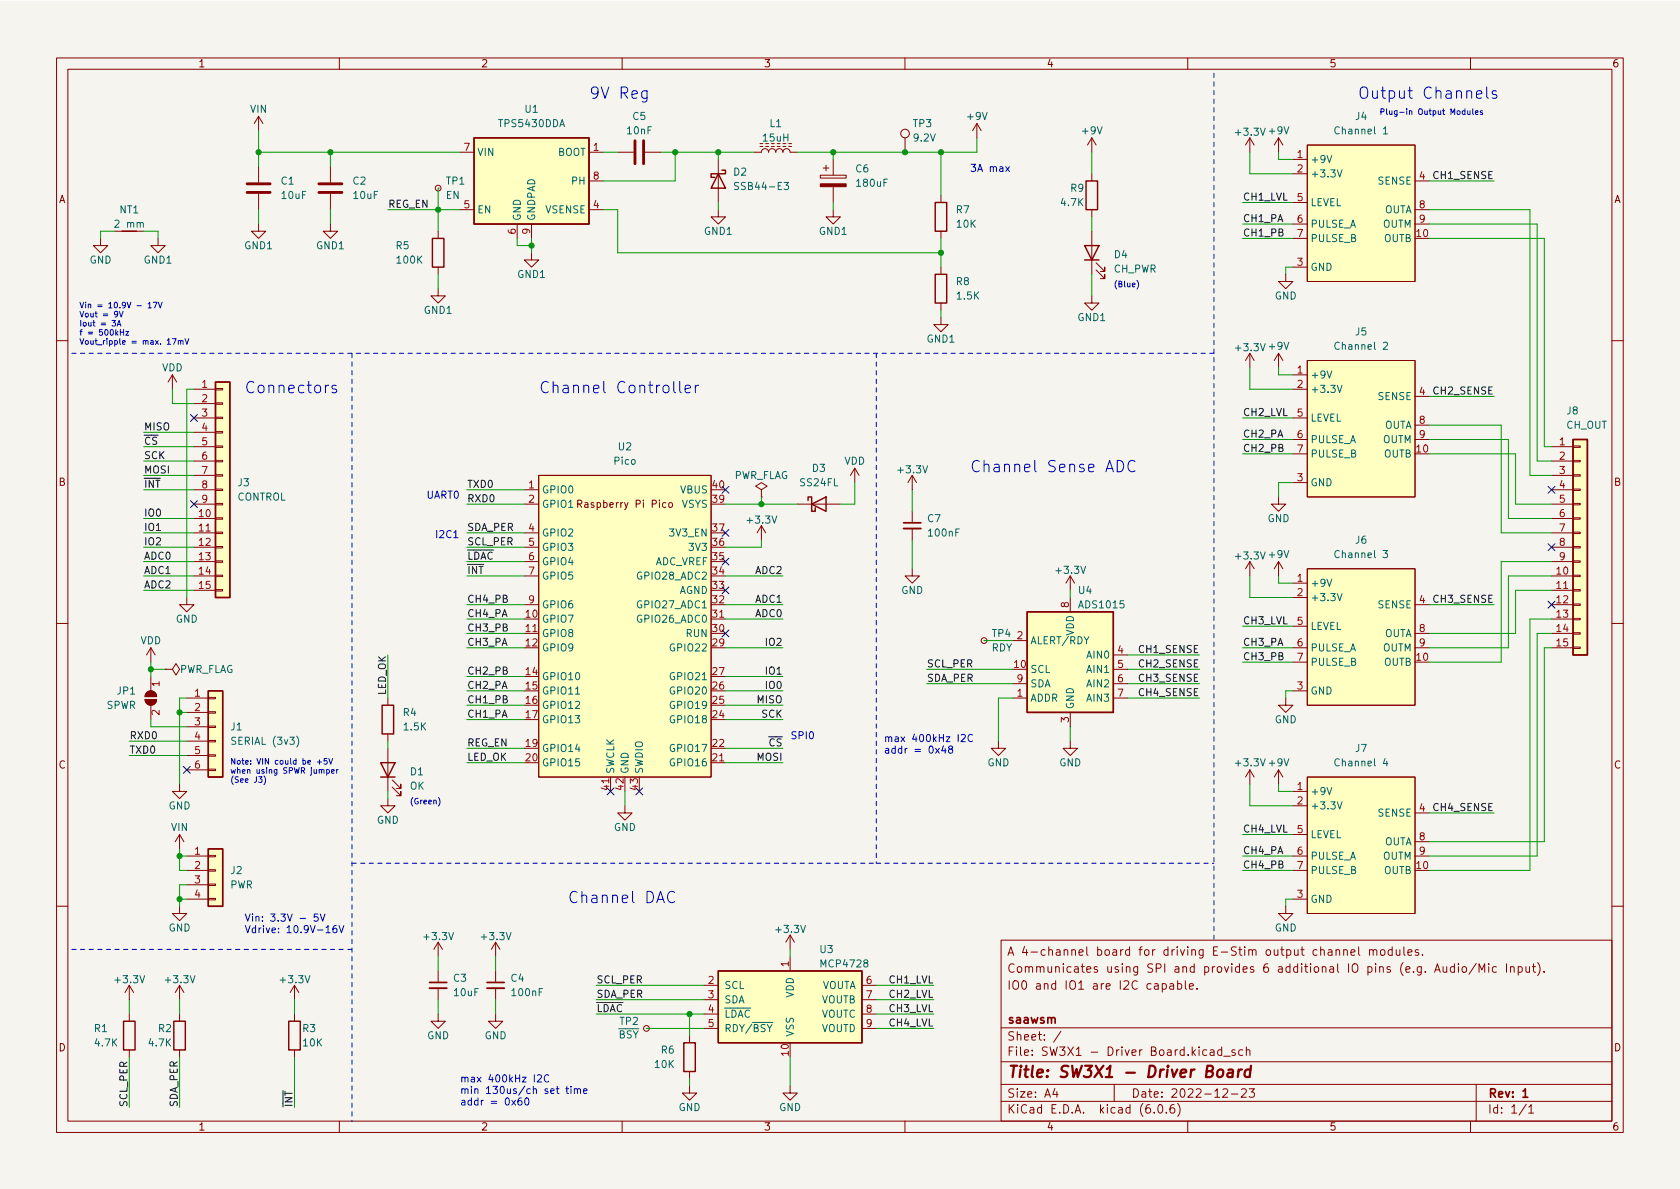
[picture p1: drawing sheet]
<svg xmlns="http://www.w3.org/2000/svg" width="297mm" height="210mm" viewBox="0 0 297 210" stroke-linecap="round" stroke-linejoin="round" font-family="sans-serif">
<path d="M0 .2h297v210.1h-297z" fill="#f5f4ef" stroke="#f5f4ef" stroke-width=".18"/>
<g fill="none" stroke="#840000" stroke-width=".18">
<path d="M10 10.2h277v190.1h-277zM12 12.2h273v186.1h-273zM60 10.2v2M110 10.2v2M160 10.2v2M210 10.2v2M260 10.2v2M45.7 39.6v1.3h1.3l-1.3 1.3-1.3-1.3h1.3M45.7 20.6v2.5M45.7 29.5v2.8M45.7 34.3v2.8M45.7 20.6l-.7 1.2"/>
<path d="M45.7 20.6l.8 1.2M58.4 39.6v1.3h1.3l-1.3 1.3-1.3-1.3h1.3M58.4 29.5v2.8M58.4 34.3v2.8M77.5 33.3h.1M81.3 37.1h2.5M81.3 26.9h2.5M91.4 39.6v2.6M94 39.6v2.6M104.1 32h2.6M104.1 37.1h2.6M104.1 26.9h2.6"/>
<path d="M109.2 26.9h2.8M114 26.9h2.8M127 37.1v1.2h1.3l-1.3 1.3-1.3-1.3h1.3M127 28.2v7.6M133.3 26.9h1.3a.64 .64 0 0 1 .7-.6 .64 .64 0 0 1 .6 .6 .64 .64 0 0 1 .6-.6 .64 .64 0 0 1 .7 .6 .64 .64 0 0 1 .6-.6 .64 .64 0 0 1 .6 .6 .64 .64 0 0 1 .7-.6 .64 .64 0 0 1 .6 .6h1.3M134.4 25.9h.5M134.4 25.4h.5M135.4 25.9h.5M136.4 25.9h.5M137.4 25.9h.5M138.4 25.9h.5M139.4 25.9h.6"/>
<path d="M139.4 25.4h.6M145 31h4.6v.5h-4.6zM145.5 29.7h1.1M146 29.2v1M147.3 37.1v1.2h1.3l-1.3 1.3-1.3-1.3h1.3M147.3 28.2v2.8M147.3 33v2.8M160 24.4v2.5M166.4 34.5v1.3M172.7 21.8l-.7 1.3M172.7 21.8v2.6M172.7 21.8l.8 1.3"/>
<path d="M193 24.4v2.5M193 30.7v1.3M193 37.1v1.2M193 24.4l-.7 1.2M193 24.4l.8 1.2M221 24.4v2.5M221 24.4l-.8 1.2M221 24.4l.7 1.2M226.1 24.4v2.5M226.1 24.4l-.8 1.2M226.1 24.4l.7 1.2M228.6 28.2h2.5"/>
<path d="M228.6 30.7h2.5M228.6 35.8h2.5M228.6 39.6h2.5M231.1 25.6h19.1v24.2h-19.1zM250.2 32h2.5M250.2 39.6h2.5M250.2 37.1h2.5M17.8 42.2v1.2h1.2l-1.2 1.3-1.3-1.3h1.3M20.3 40.9h5.1M27.9 42.2v1.2h-1.2l1.2 1.3 1.3-1.3h-1.3M77.5 51v1.3h1.2l-1.2 1.3-1.3-1.3h1.3M77.5 40.9v1.3"/>
<path d="M77.5 47.2v1.3M94 44.7v1.3h1.2l-1.2 1.2-1.3-1.2h1.3M166.4 56.1v1.3h1.2l-1.2 1.3-1.3-1.3h1.3M166.4 40.9v1.3M166.4 47.2v1.3M166.4 53.6v1.3M193 52.3v1.3h1.3l-1.3 1.3-1.2-1.3h1.2M193 40.9v7.6M193.8 47.7l1.5 1.6v-.8v.8h-.7M193.8 46.5l1.5 1.5v-.8v.8h-.7M227.3 48.5v1.3h1.3l-1.3 1.2-1.2-1.2h1.2M228.6 47.2h2.5"/>
<path d="M228.6 42.2h2.5M10 60.2h2M30.5 66.3l-.8 1.3M30.5 66.3v2.5M30.5 66.3l.7 1.3M34.3 68.8h3.8M34.3 71.4h3.8M34.3 73.9h3.8M34.3 76.4h3.8M34.3 79h3.8M38.1 78.9h1.3v.2h-1.3zM38.1 76.3h1.3v.3h-1.3z"/>
<path d="M38.1 73.8h1.3v.2h-1.3zM38.1 71.2h1.3v.3h-1.3zM38.1 68.7h1.3v.3h-1.3zM221 62.5v2.5M221 62.5l-.8 1.2M221 62.5l.7 1.2M226.1 62.5v2.5M226.1 62.5l-.8 1.2M226.1 62.5l.7 1.2M228.6 68.8h2.5M228.6 73.9h2.5M228.6 66.3h2.5"/>
<path d="M228.6 77.7h2.5M231.1 63.7h19.1v24.2h-19.1zM250.2 70.1h2.5M250.2 77.7h2.5M250.2 75.2h2.5M274.3 79h3.8M278.1 78.9h1.3v.2h-1.3zM285 60.2h2M34.3 91.7h3.8M34.3 94.2h3.8M34.3 96.8h3.8M34.3 99.3h3.8"/>
<path d="M34.3 81.5h3.8M34.3 84.1h3.8M34.3 86.6h3.8M34.3 89.1h3.8M38.1 99.2h1.3v.2h-1.3zM38.1 96.6h1.3v.3h-1.3zM38.1 94.1h1.3v.3h-1.3zM38.1 91.6h1.3v.2h-1.3zM38.1 89h1.3v.3h-1.3zM38.1 86.5h1.3v.2h-1.3zM38.1 83.9h1.3v.3h-1.3zM38.1 81.4h1.3v.3h-1.3z"/>
<path d="M92.7 94.2h2.5M92.7 96.8h2.5M92.7 99.3h2.5M92.7 86.6h2.5M92.7 89.1h2.5M95.2 84.1h30.5v53.3h-30.5zM102.1 89.1h.6l.2-.2-.1-.3-.7-.1v1.2M102.4 89.1l.5 .6M117.7 88.9h-.3l-.3 .2 .2 .6h.4M118.3 89l.2-.1 .3 .1 .1 .5-.1 .2h-.3l-.2-.1zM134.6 86.6l1-.6-1-.7-1 .7 1 .6v1.3M134.6 87.9h.1"/>
<path d="M134.6 93l-.7 1.2M134.6 93v2.5M134.6 93l.8 1.2M141 89.1h7.6M151.1 82.8l-.7 1.3M151.1 82.8v2.5M151.1 82.8l.8 1.3M161.3 84.1v2.5M161.3 90.4v2.1M161.3 93.5v2M161.3 84.1l-.8 1.2M161.3 84.1l.8 1.2"/>
<path d="M221 99.3v2.5M221 99.3l-.8 1.3M221 99.3l.7 1.3M226.1 87.9v1.2h1.2l-1.2 1.3-1.3-1.3h1.3M226.1 99.3l-.8 1.3M226.1 99.3v2.5M226.1 99.3l.7 1.3M228.6 85.3h2.5M228.6 80.3h2.5M274.3 91.7h3.8M274.3 94.2h3.8M274.3 96.8h3.8"/>
<path d="M274.3 99.3h3.8M274.3 81.5h3.8M274.3 84.1h3.8M274.3 86.6h3.8M274.3 89.1h3.8M278.1 99.2h1.3v.2h-1.3zM278.1 96.6h1.3v.3h-1.3zM278.1 94.1h1.3v.3h-1.3zM278.1 91.6h1.3v.2h-1.3zM278.1 89h1.3v.3h-1.3zM278.1 86.5h1.3v.2h-1.3zM278.1 83.9h1.3v.3h-1.3z"/>
<path d="M278.1 81.4h1.3v.3h-1.3zM10 110.2h2M26.7 114.5v2.6M26.7 119.6v2.6M26.7 114.5l-.8 1.3M26.7 114.5l.7 1.3M29.2 118.4h1.3l.6-1.1 .6 1.1-.6 1-.6-1M29.2 118.4h.1M33 105.7v1.2h-1.3l1.3 1.3 1.3-1.3h-1.3M34.3 101.8h3.8M34.3 104.4h3.8M38.1 104.3h1.3v.2h-1.3z"/>
<path d="M38.1 101.7h1.3v.3h-1.3zM92.7 101.8h2.5M92.7 106.9h2.5M92.7 112h2.5M125.7 109.5h2.6M161.3 100.6v1.2h1.3l-1.3 1.3-1.3-1.3h1.3M174 113.3h.1M179.1 113.3h2.5M189.2 101.8l-.7 1.3M189.2 101.8v2.6M189.2 105.7v2.5M189.2 101.8l.8 1.3"/>
<path d="M196.8 115.8h2.6M196.8 118.4h2.6M228.6 103.1h2.5M228.6 105.7h2.5M228.6 110.7h2.5M228.6 114.5h2.5M228.6 117.1h2.5M231.1 100.6h19.1v24.1h-19.1zM250.2 106.9h2.5M250.2 114.5h2.5M250.2 112h2.5M274.3 101.8h3.8"/>
<path d="M274.3 104.4h3.8M274.3 106.9h3.8M274.3 114.5h3.8M274.3 112h3.8M274.3 109.5h3.8M278.1 114.4h1.3v.3h-1.3zM278.1 111.9h1.3v.2h-1.3zM278.1 109.3h1.3v.3h-1.3zM278.1 106.8h1.3v.3h-1.3zM278.1 104.3h1.3v.2h-1.3zM278.1 101.7h1.3v.3h-1.3zM285 110.2h2"/>
<path d="M25.7 123.7h2a1.02 1.02 0 0 1-1 1 1.02 1.02 0 0 1-1-1zM26 122.5a1.02 1.02 0 0 1 1.1-.3 1.02 1.02 0 0 1 .6 1h-2zM26.7 124.7v2.5M31.7 138.7v1.2h-1.2l1.2 1.3 1.3-1.3h-1.3M33 123.4h3.8M33 126h3.8M33 128.5h3.8M33 131.1h3.8M33 133.6h3.8M33 136.1h3.8M36.8 136h1.3v.3h-1.3zM36.8 133.5h1.3v.2h-1.3z"/>
<path d="M36.8 130.9h1.3v.3h-1.3zM36.8 128.4h1.3v.2h-1.3zM36.8 125.9h1.3v.2h-1.3zM36.8 123.3h1.3v.3h-1.3zM68.6 123.4v1.3M68.6 129.8v1.3M68.6 132.3v7.6M69.3 139.2l1.6 1.5v-.8v.8h-.8M69.3 137.9l1.6 1.5v-.7v.7h-.8M107.9 137.4v2.5M125.7 134.9h2.6M176.5 131.1v1.2h1.3l-1.3 1.3-1.2-1.3h1.2"/>
<path d="M179.1 123.4h2.5M179.1 120.9h2.5M189.2 131.1v1.2h1.3l-1.3 1.3-1.2-1.3h1.2M189.2 126v2.5M196.8 123.4h2.6M196.8 120.9h2.6M221 136.1l-.8 1.3M221 136.1v2.6M221 136.1l.7 1.3M226.1 136.1v2.6M226.1 136.1l-.8 1.3M226.1 136.1l.7 1.3"/>
<path d="M227.3 123.4v1.3h1.3l-1.3 1.3-1.2-1.3h1.2M228.6 139.9h2.5M228.6 122.2h2.5M231.1 137.4h19.1v24.1h-19.1zM31.7 147.6v2.5M31.7 147.6l-.7 1.2M31.7 147.6l.8 1.2M33 159h3.8M33 151.4h3.8M33 153.9h3.8M33 156.5h3.8M36.8 158.9h1.3v.2h-1.3z"/>
<path d="M36.8 156.3h1.3v.3h-1.3zM36.8 153.8h1.3v.2h-1.3zM36.8 151.3h1.3v.2h-1.3zM68.6 141.2v1.3h1.2l-1.2 1.3-1.3-1.3h1.3M110.5 142.5v1.3h1.3l-1.3 1.2-1.3-1.2h1.3M228.6 142.5h2.5M228.6 159h2.5M228.6 147.6h2.5M228.6 151.4h2.5M228.6 153.9h2.5M250.2 143.8h2.5M250.2 151.4h2.5"/>
<path d="M250.2 148.8h2.5M10 160.2h2M22.9 174.2v2.6M22.9 179.3v1.3M22.9 174.2l-.8 1.3M22.9 174.2l.7 1.3M31.7 160.3v1.2h1.3l-1.3 1.3-1.2-1.3h1.2M31.7 174.2l-.7 1.3M31.7 174.2v2.6M31.7 179.3v1.3M31.7 174.2l.8 1.3M52.1 174.2l-.8 1.3"/>
<path d="M52.1 174.2v2.6M52.1 179.3v1.3M52.1 174.2l.7 1.3M77.5 179.3v1.3h1.2l-1.2 1.3-1.3-1.3h1.3M77.5 166.6v2.6M77.5 171.7v2M77.5 174.7v2.1M77.5 166.6l-.8 1.3M77.5 166.6l.7 1.3M87.6 179.3v1.3h1.3l-1.3 1.3-1.2-1.3h1.2M87.6 166.6v2.6M87.6 171.7v2"/>
<path d="M87.6 174.7v2.1M87.6 166.6l-.7 1.3M87.6 166.6l.8 1.3M124.5 174.2h2.5M124.5 176.8h2.5M124.5 179.3h2.5M139.7 165.3v2.6M139.7 169.2v2.5M139.7 165.3l-.8 1.3M139.7 165.3l.8 1.3M152.4 174.2h2.5M152.4 176.8h2.5"/>
<path d="M152.4 179.3h2.5M177 166.3h108v32h-108zM205.5 174l.4-.1 .3 .3v.4l-.1 .3h-.6M206.9 174h.5l.1 .9M207.5 174.3l-.5 .1a.29 .29 0 0 0-.2 .2 .29 .29 0 0 0 .2 .3h.5M208.2 174l.4-.1 .3 .3v.4l-.1 .3h-.6M208.2 173.4v1.5M209.6 173.4v1.3l.2 .2M210.3 174.4l.7-.1-.1-.3-.4-.1-.2 .2 .1 .8h.5M211.6 174.8v.1M227.3 160.3v1.2h1.3l-1.3 1.3-1.2-1.3h1.2M236.2 168.1l.2-.2 .4 .1 .1 .9"/>
<path d="M236.2 167.9v1M237.6 168.1l.2-.2 .3 .1 .1 .9M237.6 167.9v1M238.9 168.4l.7-.1-.1-.3-.4-.1-.2 .2v.8h.6M240.2 167.4v1.3l.2 .2M242.1 168.1l.3-.2 .3 .1 .1 .9M242.1 167.9v1M242.8 168.1l.2-.2 .4 .1v.9M244.2 168l.4-.1 .3 .3v.4l-.3 .3h-.4l-.1-.3v-.4zM246.1 168l-.4-.1-.3 .3v.4l.2 .3h.5M246.1 167.4v1.5M246.9 167.9v1h.4l.2-.1"/>
<path d="M247.5 167.9v1M248.2 167.4v1.3l.2 .2M248.9 168.4l.7-.1v-.3l-.5-.1-.2 .2 .1 .8h.6M250.8 168l-.4-.1-.2 .2 .1 .3 .5 .1v.4h-.6M251.5 168.8v.1M253.6 171.9l.5-1.5 .6 1.5M253.8 171.5h.7M255.2 170.9v1h.4l.2-.1M255.8 170.9v1M257.1 171l-.4-.1-.3 .3v.4l.2 .3h.5M257.1 170.4v1.5M257.9 170.4v.2"/>
<path d="M257.9 170.9v1M258.7 171l.3-.1 .3 .3v.4l-.3 .3h-.3l-.2-.3v-.4zM261 170.4l-1.3 1.9M261.5 171.9v-1.5l.5 1.1 .5-1.1v1.5M263.2 170.4v.2M263.2 170.9v1M264.6 171l-.5-.1-.2 .3v.4l.1 .3h.6M266.4 170.4v1.5M267.1 171.1l.2-.2 .3 .1 .1 .9M267.1 170.9v1M268.4 171l.5-.1 .2 .3v.4l-.1 .3h-.6M268.4 170.9v1.5"/>
<path d="M269.8 170.9l.1 1h.3l.2-.1M270.4 170.9v1M270.9 170.9h.6M271.2 170.4v1.3l.3 .2M271.9 170.2a1.72 1.72 0 0 1 0 2.3M273 171.8v.1M285 160.2h2M22.9 185.7v1.2M31.7 185.7v1.2M52.1 185.7v1.2M60 198.3v2M110 198.3v2"/>
<path d="M121.9 192v1.3h1.3l-1.3 1.3-1.3-1.3h1.3M121.9 183.1v1.3M121.9 189.5v1.2M124.5 181.9h2.5M139.7 192v1.3h1.3l-1.3 1.3-1.3-1.3h1.3M152.4 181.9h2.5M160 198.3v2M177 194.8h108M177 191.8h108M177 187.8h108M177 181.8h108M186.5 192.5l-.4 1h1"/>
<path d="M186.9 193v1M187.6 182.4l-1.3 1.9M197 191.8v3M204.1 196.7v.1M204.9 195.4l.2-.1a.81 .81 0 0 1 .6 .7 .81 .81 0 0 1-.3 .8h-.2a.81 .81 0 0 1-.6-.6 .81 .81 0 0 1 .3-.8zM206.2 196.7v.1M207.6 195.3a.59 .59 0 0 0-.7 .7v.5l.1 .3h.4l.2-.1 .1-.5-.1-.2-.5-.1-.2 .3M208.2 195.1a1.72 1.72 0 0 1 0 2.3M210 198.3v2M214 185.7h.6v.9M214.6 186l-.5 .1a.29 .29 0 0 0-.2 .2 .29 .29 0 0 0 .2 .3h.5M216 185.7l-.4-.1-.3 .3v.4l.1 .3h.6"/>
<path d="M216 185.1v1.5M216.2 192.7l.6-.2 .2 .2 .1 .3-1 1h1M216.4 186.8h1.1M217.7 193.5h1.2M218.4 185.7l-.4-.1-.2 .2 .1 .3 .5 .1v.4h-.6M219.5 192.7l.6-.2 .2 .2 .1 .3-1 1h1M219.7 185.7l-.4-.1-.3 .3v.4l.1 .3h.6M220.4 185.8l.2-.2 .3 .1 .1 .9M220.4 185.1v1.5M220.9 192.5h.9l-.5 .6 .4 .1v.7l-.2 .1h-.4l-.2-.1M260 198.3v2M261 191.8v6.5"/>
<path d="M269.9 195.3l-1.3 1.9M270.3 195.8l.4-.5v1.5M270.3 196.8h.9"/>
<circle cx="77.5" cy="33.3" r=".51"/>
<circle cx="160" cy="23.6" r=".76"/>
<circle cx="174" cy="113.3" r=".51"/>
<circle cx="114.3" cy="181.9" r=".51"/>
</g>
<path d="M159.8 92.5h3M75.9 173.7h3.1M86.1 173.7h3.1M269.3 193l.4-.5v1.5M269.3 194h.8" fill="none" stroke="#840000" stroke-width=".3"/>
<path d="M215.4 189.3a.52 .52 0 0 1 .5-.2 .52 .52 0 0 1 .4 .4l-.1 .6a.55 .55 0 0 1-.5 .4 .55 .55 0 0 1-.5-.4zM217.2 189.2l.2-.1 .6 .1-.1 1.3M218 189.6l-.7 .1a.4 .4 0 0 0-.3 .3 .4 .4 0 0 0 .2 .5l.7-.1M219 189.1l-.2 1.4M219.6 189.1l-.4 .1-.2 .3M221.1 189.2a.66 .66 0 0 0-1 .3l-.1 .6 .2 .3 .2 .1 .6-.1M221.2 188.5l-.3 2" fill="none" stroke="#840000" stroke-width=".4"/>
<g fill="none" stroke="#840000" stroke-width=".25">
<path d="M83.8 24.4h20.3v15.2h-20.3zM127 30.7l1.3 2.6h-2.6zM127.6 30.1h.7v.6h-2.6v.7h.7M165.4 35.8h2v5.1h-2zM192 32h2.1v5.1h-2.1zM21.6 40.9h2.5M76.5 42.2h2v5h-2zM165.4 48.5h2v5.1h-2zM191.8 43.4h2.5l-1.3 2.6zM191.8 46h2.5M38.1 67.6h2.5v38.1h-2.5zM278.1 77.7h2.6v38.1h-2.6z"/>
<path d="M142.9 88.5v-.6h.6v2.5h.6v-.6M143.5 89.1l2.5-1.2v2.5zM181.6 108.2h15.2v17.8h-15.2zM36.8 122.2h2.6v15.2h-2.6zM67.3 134.9h2.5l-1.2 2.5zM67.3 137.4h2.5M67.6 124.7h2v5.1h-2zM36.8 150.1h2.6v10.2h-2.6zM127 171.7h25.4v12.7h-25.4zM21.8 180.6h2.1v5.1h-2.1zM30.7 180.6h2.1v5.1h-2.1zM51.1 180.6h2v5.1h-2z"/>
<path d="M120.9 184.4h2v5.1h-2z"/>
</g>
<g fill="#840000" stroke="#840000" stroke-width=".18">
<path d="M26 122.5a1.02 1.02 0 0 1 1.1-.3 1.02 1.02 0 0 1 .6 1h-2z"/>
<path d="M25.7 123.7h2a1.02 1.02 0 0 1-1 1 1.02 1.02 0 0 1-1-1z"/>
<path d="M145 32.5h4.6v.5h-4.6z"/>
</g>
<g fill="#ffffc2" stroke="#ffffc2" stroke-width=".18">
<path d="M38.1 67.6h2.5v38.1h-2.5z"/>
<path d="M231.1 25.6h19.1v24.2h-19.1z"/>
<path d="M231.1 137.4h19.1v24.1h-19.1z"/>
<path d="M231.1 100.6h19.1v24.1h-19.1z"/>
<path d="M83.8 24.4h20.3v15.2h-20.3z"/>
<path d="M95.2 84.1h30.5v53.3h-30.5z"/>
<path d="M278.1 77.7h2.6v38.1h-2.6z"/>
<path d="M231.1 63.7h19.1v24.2h-19.1z"/>
<path d="M36.8 122.2h2.6v15.2h-2.6z"/>
<path d="M36.8 150.1h2.6v10.2h-2.6z"/>
<path d="M127 171.7h25.4v12.7h-25.4z"/>
<path d="M181.6 108.2h15.2v17.8h-15.2z"/>
</g>
<path d="M159.8 93.5h3M75.9 174.7h3.1M86.1 174.7h3.1" fill="none" stroke="#840000" stroke-width=".33"/>
<path d="M43.7 32.5h4.1M43.7 34h4.1M56.4 32.5h4.1M56.4 34h4.1M112.3 24.9v4.1M113.8 24.9v4.1" fill="none" stroke="#840000" stroke-width=".51"/>
<g fill="none" stroke="#006464" stroke-width=".18">
<path d="M130.6 32.3h-.5l-.2 .2 .1 .3 .5 .2v.4l-.2 .1h-.4M138.6 32.3h.8l-.4 .4 .4 .2v.5l-.2 .1-.6-.1M234.6 27.5l.5 1.3 .4-1.3M236.4 30l.5 1.3 .4-1.3M244.6 22.8l.4-.4v1.3M244.6 23.7h.7M234.6 65.6l.5 1.3 .4-1.3M236.4 68.1l.5 1.3 .4-1.3M244.6 60.6l.5-.1 .2 .4-.8 .9h.8M244.5 97.3h.8l-.4 .5 .4 .1v.6l-.2 .1-.6-.1M234.6 102.4l.5 1.3 .4-1.3M236.4 105l.5 1.2 .4-1.2"/>
<path d="M52.5 130.2a1.46 1.46 0 0 1 0 1.9M101.8 122.7h.7M234.6 139.3l.5 1.2 .4-1.2M244.9 134.1l-.3 .9h.8M245.2 134.6v.8M236.4 141.8l.5 1.3 .4-1.3"/>
</g>
<g fill="none" stroke="#0000c2" stroke-width=".18">
<path d="M114.4 16v1.7a.54 .54 0 0 1-.9 .3M114.4 16.1l-.6-.1-.3 .4v.6l.1 .3 .2 .1 .6-.1M259 19.6h-.3l-.2 .2 .1 .4h.4M259 19.2v1M259.5 19.6v.6h.4M259.9 19.6v.6M260.4 19.2v.9l.1 .1M260.9 19.9l.4-.1v-.2h-.3l-.1 .1v.5h.4M261.1 16.7l.9-.2-.1-.4-.6-.1-.2 .3 .1 1 .1 .1 .6-.1M262.1 19.6h-.2l-.2 .1 .1 .2 .3 .1v.2h-.4M262.9 15.4v1.7l.3 .3M264.6 16.1l-.5-.1-.3 .3 .1 .3 .7 .2 .1 .2-.1 .3-.2 .1-.6-.1"/>
<path d="M177.8 29.5l.7 .8M178.5 29.5l-.7 .8M19.8 56.7h.6l-.3 .3 .3 .1v.5l-.2 .1-.4-.1M20.7 57.7l.3-1 .4 1M20.8 55.5l-.2 .2-.3-.1v-.4l.3-.1 .2 .1v.6l-.2 .2-.3 .1M20.8 57.4h.5M21.1 55.1l.3 1 .4-1M21.3 58.3v1M21.3 58.8h.6M21.9 58.3v1M22.2 58.6h.6l-.6 .7h.6M26.2 53.7l.3-.3v1"/>
<path d="M26.2 54.4h.6M27.1 53.4h.7l-.5 1M28 53.4l.3 1 .4-1M30.5 59.9h.6l-.4 1M32.7 59.9l.3 1 .4-1M201 49.6a1.15 1.15 0 0 1 0 1.5M29.6 60.9h.5M31.5 60.3h.4l.1 .6M31.5 60.2v.7M32 60.4l.1-.2 .2 .1 .1 .6M59.4 68.2l-.4-.1-.3 .3 .1 .3 .6 .2 .1 .2-.1 .3-.1 .1-.6-.1M120.2 67.5v1.7l.3 .3"/>
<path d="M121.1 68.8l1-.2-.1-.4-.6-.1-.3 .3 .1 1 .2 .1 .6-.1M122.9 68.1v1.4M123.5 68.1a.51 .51 0 0 0-.6 .4M197.5 81.4a1.05 1.05 0 0 1 1.2 .7 1.05 1.05 0 0 1-.4 1.2l-.8 .1zM200.7 81.6a.8 .8 0 0 0-1 0 .8 .8 0 0 0-.3 1 .75 .75 0 0 0 .4 .7 .75 .75 0 0 0 .9-.1M45.7 137.4h.6l-.3 .3 .3 .1v.5l-.2 .1-.4-.1M46.7 137.2a1.15 1.15 0 0 1 0 1.5M56.1 134.8h.8M56.5 134.4v.7M57.8 136.1h.2l.2 .2-.1 .4h-.3M57.8 136.1v1M57.8 134.1h-.5v.5h.5v.4l-.1 .1-.4-.1"/>
<path d="M58.1 134.1l.4 1 .3-1M58.6 136.4l.5-.1-.1-.2h-.2l-.2 .1 .1 .5h.3M59.5 136.1v.6M59.8 136.1l-.3 .2M166.8 131.9l-.3 .9h.8M167.1 132.3v.9M168 132.5l-.3-.3 .1-.2 .2-.1 .3 .1 .1 .2v.1l-.6 .2-.1 .2v.2l.3 .3h.2l.2-.3v-.2l-.2-.2M170 130l.4-.1 .3 .3-.8 .9h.8M171.9 130a.6 .6 0 0 0-.8 .4 .6 .6 0 0 0 .6 .7l.2-.1M77.5 141a1.15 1.15 0 0 1 0 1.5M119.3 157.8a.8 .8 0 0 0-1 0 .8 .8 0 0 0-.3 1 .75 .75 0 0 0 .4 .7 .75 .75 0 0 0 .9-.1M56.2 161.6h-.6l-.1 .6 .2-.1 .4 .1 .2 .1-.1 .5-.2 .1-.5-.1"/>
<path d="M56.6 161.6l.4 1.3 .5-1.3M57.6 164.9h.8M59.5 163.7h-.4a.85 .85 0 0 0 0 1.2l.4-.1 .1-.4-.3-.2h-.2l-.2 .2M59.9 163.7l.5 1.2 .4-1.2M92.2 194.1l-.4 .1a.86 .86 0 0 0 0 1.2l.4-.1 .1-.4-.2-.3h-.3l-.2 .3M92.9 194.3l.2-.2a.68 .68 0 0 1 .4 .7 .68 .68 0 0 1-.4 .6l-.2-.1-.1-.4zM95 190.2l.5-.1 .2 .3-.7 .9h.7M97 190.2a.6 .6 0 0 0-.8 .4 .6 .6 0 0 0 .6 .7l.2-.1M100 192.5h.5M100.2 192.1v1.1l.3 .2M101 192.1v.1M101 192.5v.9"/>
<path d="M101.6 192.6l.1-.1 .3 .1 .1 .8M101.6 192.5v.9M102.1 192.7l.2-.2 .3 .1v.8M103.2 193l.6-.2-.1-.2-.3-.1-.2 .2v.6h.5"/>
</g>
<path d="M214.6 12.9v153.7M12.7 62.5h201.9M62.2 62.5v135.9M154.9 62.5v90.1M62.2 152.6h92.7M154.9 152.6h59.7M12.7 167.9h49.5" fill="none" stroke="#0000c2" stroke-width=".18" stroke-dasharray=".8 .8"/>
<g fill="none" stroke="#009600" stroke-width=".18">
<path d="M45.7 26.9h35.6M45.7 23.1v6.4M45.7 37.1v2.5M58.4 26.9v2.6M58.4 37.1v2.5M68.6 37.1h12.7M77.5 33.3v7.6M106.7 37.1h2.5v7.6h57.2M106.7 26.9h2.5M116.8 26.9h16.5M119.4 26.9v5.1h-12.7M127 26.9v1.3"/>
<path d="M127 35.8v1.3M147.3 26.9v1.3M147.3 35.8v1.3M166.4 26.9v7.6M172.7 24.4v2.5h-31.7M193 26.9v3.8M193 38.3v2.6M219.7 39.6h8.9M219.7 35.8h8.9M221 26.9v3.8h7.6M226.1 26.9v1.3h2.5M252.7 37.1h17.8v47h3.8"/>
<path d="M252.7 39.6h19.1v41.9h2.5M252.7 32h11.5M20.3 40.9h-2.5v1.3M25.4 40.9h2.5v1.3M77.5 48.5v2.5M91.4 42.2v1.2h2.6M94 42.2v2.5M166.4 42.2v5M166.4 54.9v1.2M193 48.5v3.8M219.7 42.2h8.9M228.6 47.2h-1.3v1.3"/>
<path d="M252.7 42.2h20.3v36.8h1.3M25.4 79h8.9M25.4 76.4h8.9M30.5 68.8v2.6h3.8M34.3 68.8h-1.3v36.9M219.7 77.7h8.9M219.7 73.9h8.9M221 65v3.8h7.6M226.1 65v1.3h2.5M252.7 75.2h12.7v19h8.9M252.7 77.7h14v14h7.6M252.7 70.1h11.5"/>
<path d="M25.4 91.7h8.9M25.4 84.1h8.9M25.4 81.5h8.9M25.4 86.6h8.9M25.4 99.3h8.9M25.4 94.2h8.9M25.4 96.8h8.9M82.5 89.1h10.2M82.5 86.6h10.2M82.5 99.3h10.2M82.5 94.2h10.2M82.5 96.8h10.2"/>
<path d="M128.3 89.1h12.7M134.6 95.5v1.3h-6.3M134.6 87.9v1.2M151.1 85.3v3.8h-2.5M161.3 86.6v3.8M161.3 95.5v5.1M219.7 80.3h8.9M228.6 85.3h-2.5v2.6M252.7 80.3h15.3v8.8h6.3M274.3 99.3h-8.9v17.8h-12.7M25.4 101.8h8.9M25.4 104.4h8.9"/>
<path d="M26.7 118.4h2.5M26.7 117.1v2.5M68.6 115.8v7.6M82.5 112h10.2M82.5 109.5h10.2M82.5 114.5h10.2M82.5 101.8h10.2M82.5 106.9h10.2M82.5 119.6h10.2M128.3 109.5h10.1M128.3 114.5h10.1M128.3 101.8h10.1"/>
<path d="M128.3 106.9h10.1M128.3 119.6h10.1M163.8 118.4h15.3M174 113.3h5.1M189.2 104.4v1.3M199.4 118.4h12.7M199.4 115.8h12.7M219.7 114.5h8.9M219.7 117.1h8.9M219.7 110.7h8.9M221 101.8v3.9h7.6M226.1 101.8v1.3h2.5"/>
<path d="M252.7 106.9h11.5M274.3 104.4h-6.3v7.6h-15.3M274.3 112h-2.5v39.4h-19.1M274.3 109.5h-3.8v44.4h-17.8M274.3 114.5h-1.3v34.3h-20.3M274.3 101.8h-7.6v12.7h-14M22.9 131.1h10.1M22.9 133.6h10.1M26.7 127.2v1.3h6.3M31.7 126h1.3M33 123.4h-1.3v15.3M68.6 131.1v1.2"/>
<path d="M68.6 139.9v1.3M82.5 127.2h10.2M82.5 134.9h10.2M82.5 132.3h10.2M82.5 122.2h10.2M82.5 124.7h10.2M110.5 139.9v2.6M128.3 127.2h10.1M128.3 134.9h10.1M128.3 132.3h10.1M128.3 122.2h10.1M128.3 124.7h10.1"/>
<path d="M163.8 120.9h15.3M179.1 123.4h-2.6v7.7M189.2 128.5v2.6M199.4 120.9h12.7M199.4 123.4h12.7M221 138.7v3.8h7.6M226.1 138.7v1.2h2.5M228.6 122.2h-1.3v1.2M31.7 159h1.3M31.7 150.1v3.8h1.3M31.7 151.4h1.3M33 156.5h-1.3v3.8"/>
<path d="M219.7 153.9h8.9M219.7 151.4h8.9M219.7 147.6h8.9M228.6 159h-1.3v1.3M252.7 143.8h11.5M22.9 176.8v2.5M31.7 176.8v2.5M52.1 176.8v2.5M77.5 169.2v2.5M77.5 176.8v2.5M87.6 169.2v2.5M87.6 176.8v2.5"/>
<path d="M105.4 174.2h19.1M105.4 176.8h19.1M105.4 179.3h19.1M121.9 179.3v3.8M139.7 167.9v1.3M154.9 174.2h10.2M154.9 176.8h10.2M154.9 179.3h10.2M22.9 186.9v8.9M31.7 186.9v8.9M52.1 186.9v8.9M114.3 181.9h10.2"/>
<path d="M121.9 190.7v1.3M139.7 186.9v5.1M154.9 181.9h10.2"/>
</g>
<g fill="none" stroke="#000084" stroke-width=".18">
<path d="M33.7 73.3l1.2 1.2M34.9 73.3l-1.2 1.2M33.7 88.5l1.2 1.3M34.9 88.5l-1.2 1.3M127.7 86l1.2 1.2M127.7 93.6l1.2 1.2M127.7 98.7l1.2 1.2M128.9 86l-1.2 1.2M128.9 93.6l-1.2 1.2M128.9 98.7l-1.2 1.2M273.7 86l1.2 1.2M273.7 96.2l1.2 1.2"/>
<path d="M274.9 86l-1.2 1.2M274.9 96.2l-1.2 1.2M127.7 103.8l1.2 1.2M127.7 111.4l1.2 1.2M128.9 103.8l-1.2 1.2M128.9 111.4l-1.2 1.2M273.7 106.3l1.2 1.2M274.9 106.3l-1.2 1.2M32.4 135.5l1.2 1.2M33.6 135.5l-1.2 1.2M107.3 139.3l1.3 1.3M108.6 139.3l-1.3 1.3"/>
<path d="M112.4 139.3l1.2 1.3M113.6 139.3l-1.2 1.3"/>
</g>
<g fill="#009600" stroke="#009600" stroke-width=".18">
<circle cx="31.7" cy="126" r=".46"/>
<circle cx="26.7" cy="118.4" r=".46"/>
<circle cx="31.7" cy="159" r=".46"/>
<circle cx="31.7" cy="151.4" r=".46"/>
<circle cx="94" cy="43.4" r=".46"/>
<circle cx="77.5" cy="37.1" r=".46"/>
<circle cx="45.7" cy="26.9" r=".46"/>
<circle cx="58.4" cy="26.9" r=".46"/>
<circle cx="166.4" cy="44.7" r=".46"/>
<circle cx="134.6" cy="89.1" r=".46"/>
<circle cx="160" cy="26.9" r=".46"/>
<circle cx="147.3" cy="26.9" r=".46"/>
<circle cx="127" cy="26.9" r=".46"/>
<circle cx="166.4" cy="26.9" r=".46"/>
<circle cx="119.4" cy="26.9" r=".46"/>
<circle cx="121.9" cy="179.3" r=".46"/>
</g>
<g font-size="2.8" fill="#0000c2">
<text x="104.1" y="17.5">9V Reg</text>
<text x="240" y="17.5">Output Channels</text>
<text x="43.2" y="69.5">Connectors</text>
<text x="95.2" y="69.5">Channel Controller</text>
<text x="171.4" y="83.5">Channel Sense ADC</text>
<text x="100.3" y="159.7">Channel DAC</text>
</g>
<text font-size="2.8" fill="#840000" x="178" y="190.6">Title: SW3X1 - Driver Board</text>
<g font-size="2.1" fill="#840000">
<text x="178" y="172">Communicates using SPI and provides 6 additional IO pins (e.g. Audio/Mic Input).</text>
<text x="178" y="169">A 4-channel board for driving E-Stim output channel modules.</text>
<text x="178" y="175">IO0 and IO1 are I2C capable.</text>
<text x="178" y="184">Sheet: /</text>
<text x="178" y="181">saawsm</text>
<text x="178" y="186.7">File: SW3X1 - Driver Board.kicad_sch</text>
<text x="178" y="196.9">KiCad E.D.A. kicad (6.0.6)</text>
<text x="178" y="194.1">Size: A4</text>
<text x="200" y="194.1">Date: 2022-12-23</text>
<text x="263" y="194.1">Rev: 1</text>
<text x="263" y="196.9">Id: 1/1</text>
</g>
<g font-size="1.8" fill="#840000">
<text x="35" y="11.9">1</text>
<text x="85" y="11.9">2</text>
<text x="135" y="11.9">3</text>
<text x="185" y="11.9">4</text>
<text x="235" y="11.9">5</text>
<text x="285" y="11.9">6</text>
<text x="10.3" y="35.9">A</text>
<text x="285.3" y="35.9">A</text>
<text x="10.3" y="85.9">B</text>
<text x="102.9" y="89.8">Raspberry Pi Pico</text>
<text x="285.3" y="85.9">B</text>
<text x="10.3" y="135.9">C</text>
<text x="285.3" y="135.9">C</text>
<text x="10.3" y="185.9">D</text>
<text x="285.3" y="185.9">D</text>
<text x="35" y="199.9">1</text>
<text x="85" y="199.9">2</text>
<text x="135" y="199.9">3</text>
<text x="185" y="199.9">4</text>
<text x="235" y="199.9">5</text>
<text x="285" y="199.9">6</text>
</g>
<g font-size="1.8" fill="#006464">
<text x="44.2" y="19.9">VIN</text>
<text x="88.4" y="22.5">TPS5430DDA</text>
<text x="92.8" y="19.9">U1</text>
<text x="111" y="23.7">10nF</text>
<text x="111.9" y="21.2">C5</text>
<text x="136.1" y="22.5">L1</text>
<text x="161.5" y="22.5">TP3</text>
<text x="171.1" y="21.2">+9V</text>
<text x="191.4" y="23.7">+9V</text>
<text x="218.6" y="24">+3.3V +9V</text>
<text x="236.4" y="23.7">Channel 1</text>
<text x="239.7" y="21.2">J4</text>
<text x="84.3" y="27.6">VIN</text>
<text x="98.5" y="27.6">BOOT</text>
<text x="135" y="25">15uH</text>
<text x="161.6" y="25">9.2V</text>
<text x="231.6" y="28.8">+9V</text>
<text x="49.7" y="32.6">C1</text>
<text x="49.9" y="35.2">10uF</text>
<text x="62.4" y="32.6">C2</text>
<text x="62.6" y="35.2">10uF</text>
<text x="78.8" y="35.2">EN</text>
<text x="78.9" y="32.6">TP1</text>
<text x="101.2" y="32.6">PH</text>
<text x="129.7" y="31">D2</text>
<text x="130.5" y="33.6">SSB44-E3</text>
<text x="151.3" y="30.5">C6</text>
<text x="151.6" y="33">180uF</text>
<text x="189.3" y="33.9">R9</text>
<text x="231.6" y="31.4">+3.3V</text>
<text x="243.7" y="32.6">SENSE</text>
<text x="20.5" y="40.3">2 mm</text>
<text x="21.2" y="37.7">NT1</text>
<text x="84.3" y="37.7">EN</text>
<text x="92.1" y="39.1" transform="rotate(-90 92.1 39.1)">GND</text>
<text x="94.6" y="39.1" transform="rotate(-90 94.6 39.1)">GNDPAD</text>
<text x="96.5" y="37.7">VSENSE</text>
<text x="124.5" y="41.5">GND1</text>
<text x="144.9" y="41.5">GND1</text>
<text x="169.1" y="37.7">R7</text>
<text x="169.2" y="40.3">10K</text>
<text x="187.7" y="36.4">4.7K</text>
<text x="231.6" y="36.4">LEVEL</text>
<text x="231.6" y="40.3">PULSE_A</text>
<text x="244.5" y="40.3">OUTM</text>
<text x="244.7" y="37.7">OUTA</text>
<text x="15.8" y="46.6">GND</text>
<text x="25.5" y="46.6">GND1</text>
<text x="43.3" y="44.1">GND1</text>
<text x="56" y="44.1">GND1</text>
<text x="70" y="44.1">R5</text>
<text x="70.3" y="46.6">100K</text>
<text x="197" y="45.7">D4</text>
<text x="231.6" y="47.9">GND</text>
<text x="231.6" y="42.8">PULSE_B</text>
<text x="244.7" y="42.8">OUTB</text>
<text x="91.5" y="49.1">GND1</text>
<text x="169.1" y="50.4">R8</text>
<text x="169.3" y="53">1.5K</text>
<text x="196.9" y="48.2">CH_PWR</text>
<text x="225.4" y="53">GND</text>
<text x="75" y="55.5">GND1</text>
<text x="190.6" y="56.8">GND1</text>
<text x="239.7" y="59.3">J5</text>
<text x="28.6" y="65.7">VDD</text>
<text x="163.9" y="60.6">GND1</text>
<text x="218.6" y="62.1">+3.3V +9V</text>
<text x="236.4" y="61.8">Channel 2</text>
<text x="231.6" y="66.9">+9V</text>
<text x="231.6" y="69.5">+3.3V</text>
<text x="243.7" y="70.7">SENSE</text>
<text x="231.6" y="74.5">LEVEL</text>
<text x="244.7" y="75.8">OUTA</text>
<text x="276.9" y="75.8">CH_OUT</text>
<text x="277" y="73.3">J8</text>
<text x="108.6" y="82.2">Pico</text>
<text x="109.4" y="79.6">U2</text>
<text x="143.6" y="83.4">D3</text>
<text x="149.3" y="82.2">VDD</text>
<text x="159" y="83.7">+3.3V</text>
<text x="231.6" y="78.4">PULSE_A</text>
<text x="231.6" y="80.9">PULSE_B</text>
<text x="244.5" y="78.4">OUTM</text>
<text x="244.7" y="80.9">OUTB</text>
<text x="41.9" y="88.5">CONTROL</text>
<text x="42.1" y="86">J3</text>
<text x="95.8" y="87.2">GPIO0</text>
<text x="95.8" y="89.8">GPIO1</text>
<text x="120.3" y="87.2">VBUS</text>
<text x="120.5" y="89.8">VSYS</text>
<text x="129.7" y="84.7">PWR_FLAG</text>
<text x="141.5" y="86">SS24FL</text>
<text x="231.6" y="86">GND</text>
<text x="95.8" y="94.9">GPIO2</text>
<text x="118.6" y="94.9">3V3_EN</text>
<text x="132.3" y="92.6">+3.3V</text>
<text x="164" y="92.3">C7</text>
<text x="164.3" y="94.9">100nF</text>
<text x="224.1" y="92.3">GND</text>
<text x="95.8" y="97.4">GPIO3</text>
<text x="95.8" y="99.9">GPIO4</text>
<text x="115.7" y="99.9">ADC_VREF</text>
<text x="122.1" y="97.4">3V3</text>
<text x="186.9" y="101.5">+3.3V</text>
<text x="218.6" y="98.9">+3.3V +9V</text>
<text x="236.4" y="98.7">Channel 3</text>
<text x="239.7" y="96.1">J6</text>
<text x="95.8" y="102.5">GPIO5</text>
<text x="95.8" y="107.6">GPIO6</text>
<text x="113" y="107.6">GPIO27_ADC1</text>
<text x="113" y="102.5">GPIO28_ADC2</text>
<text x="120" y="105">AGND</text>
<text x="159.3" y="105">GND</text>
<text x="190.7" y="105">U4</text>
<text x="190.9" y="107.6">ADS1015</text>
<text x="231.6" y="103.8">+9V</text>
<text x="231.6" y="106.3">+3.3V</text>
<text x="243.7" y="107.6">SENSE</text>
<text x="24.8" y="113.9">VDD</text>
<text x="31.1" y="110.1">GND</text>
<text x="95.8" y="110.1">GPIO7</text>
<text x="95.8" y="112.6">GPIO8</text>
<text x="113" y="110.1">GPIO26_ADC0</text>
<text x="121.4" y="112.6">RUN</text>
<text x="175.4" y="112.6">TP4</text>
<text x="182.1" y="113.9">ALERT/RDY</text>
<text x="189.9" y="112.4" transform="rotate(-90 189.9 112.4)">VDD</text>
<text x="231.6" y="111.4">LEVEL</text>
<text x="244.7" y="112.6">OUTA</text>
<text x="31.6" y="119">PWR_FLAG</text>
<text x="95.8" y="115.2">GPIO9</text>
<text x="118.8" y="115.2">GPIO22</text>
<text x="175.3" y="115.2">RDY</text>
<text x="182.1" y="119">SCL</text>
<text x="192.3" y="116.5">AIN0</text>
<text x="192.3" y="119">AIN1</text>
<text x="231.6" y="115.2">PULSE_A</text>
<text x="231.6" y="117.7">PULSE_B</text>
<text x="244.5" y="115.2">OUTM</text>
<text x="244.7" y="117.7">OUTB</text>
<text x="18.8" y="125.3">SPWR</text>
<text x="20.8" y="122.8">JP1</text>
<text x="95.8" y="120.3">GPIO10</text>
<text x="95.8" y="122.8">GPIO11</text>
<text x="95.8" y="125.3">GPIO12</text>
<text x="118.8" y="125.3">GPIO19</text>
<text x="118.8" y="122.8">GPIO20</text>
<text x="118.8" y="120.3">GPIO21</text>
<text x="182.1" y="124.1">ADDR</text>
<text x="182.1" y="121.5">SDA</text>
<text x="189.9" y="125.5" transform="rotate(-90 189.9 125.5)">GND</text>
<text x="192.3" y="121.5">AIN2</text>
<text x="192.3" y="124.1">AIN3</text>
<text x="231.6" y="122.8">GND</text>
<text x="40.8" y="129.2">J1</text>
<text x="41.4" y="131.7">SERIAL (3v3)</text>
<text x="71.3" y="126.6">R4</text>
<text x="71.5" y="129.2">1.5K</text>
<text x="95.8" y="127.9">GPIO13</text>
<text x="118.8" y="127.9">GPIO18</text>
<text x="225.4" y="127.9">GND</text>
<text x="72.6" y="137.1">D1</text>
<text x="95.8" y="133">GPIO14</text>
<text x="95.8" y="135.5">GPIO15</text>
<text x="108.6" y="136.9" transform="rotate(-90 108.6 136.9)">SWCLK</text>
<text x="111.1" y="136.9" transform="rotate(-90 111.1 136.9)">GND</text>
<text x="113.7" y="136.9" transform="rotate(-90 113.7 136.9)">SWDIO</text>
<text x="118.8" y="135.5">GPIO16</text>
<text x="118.8" y="133">GPIO17</text>
<text x="174.6" y="135.5">GND</text>
<text x="187.3" y="135.5">GND</text>
<text x="218.6" y="135.5">+3.3V +9V</text>
<text x="236.4" y="135.5">Channel 4</text>
<text x="239.7" y="133">J7</text>
<text x="29.8" y="143.1">GND</text>
<text x="72.4" y="139.6">OK</text>
<text x="231.6" y="140.6">+9V</text>
<text x="231.6" y="143.1">+3.3V</text>
<text x="30.3" y="146.9">VIN</text>
<text x="66.6" y="145.7">GND</text>
<text x="108.5" y="146.9">GND</text>
<text x="231.6" y="148.2">LEVEL</text>
<text x="243.7" y="144.4">SENSE</text>
<text x="244.7" y="149.5">OUTA</text>
<text x="40.8" y="154.6">J2</text>
<text x="231.6" y="152">PULSE_A</text>
<text x="231.6" y="154.6">PULSE_B</text>
<text x="244.5" y="152">OUTM</text>
<text x="244.7" y="154.6">OUTB</text>
<text x="40.7" y="157.1">PWR</text>
<text x="231.6" y="159.6">GND</text>
<text x="29.8" y="164.7">GND</text>
<text x="75.1" y="166.2">+3.3V</text>
<text x="85.3" y="166.2">+3.3V</text>
<text x="137.4" y="165">+3.3V</text>
<text x="225.4" y="164.7">GND</text>
<text x="20.5" y="173.9">+3.3V</text>
<text x="29.4" y="173.9">+3.3V</text>
<text x="49.7" y="173.9">+3.3V</text>
<text x="80.2" y="173.6">C3</text>
<text x="90.4" y="173.6">C4</text>
<text x="145" y="168.5">U3</text>
<text x="145.3" y="171.1">MCP4728</text>
<text x="80.4" y="176.1">10uF</text>
<text x="90.6" y="176.1">100nF</text>
<text x="128" y="174.9">SCL</text>
<text x="128" y="177.4">SDA</text>
<text x="128" y="180">~{LDAC}</text>
<text x="140.3" y="176.4" transform="rotate(-90 140.3 176.4)">VDD</text>
<text x="145.2" y="174.9">VOUTA</text>
<text x="145.2" y="177.4">VOUTB</text>
<text x="145.2" y="180">VOUTC</text>
<text x="16.7" y="182.5">R1</text>
<text x="16.9" y="185">4.7K</text>
<text x="26.4" y="185">4.7K</text>
<text x="28" y="182.5">R2</text>
<text x="53.5" y="182.5">R3</text>
<text x="53.6" y="185">10K</text>
<text x="75.5" y="183.8">GND</text>
<text x="85.7" y="183.8">GND</text>
<text x="108.7" y="183.6">~{BSY}</text>
<text x="109.6" y="181.2">TP2</text>
<text x="128" y="182.5">RDY/~{BSY}</text>
<text x="140.3" y="183.4" transform="rotate(-90 140.3 183.4)">VSS</text>
<text x="145.2" y="182.5">VOUTD</text>
<text x="115.8" y="188.8">10K</text>
<text x="116.9" y="186.3">R6</text>
<text x="120" y="196.5">GND</text>
<text x="137.7" y="196.5">GND</text>
</g>
<g font-size="1.8" fill="#a90000">
<text x="82.1" y="26.7">7</text>
<text x="104.9" y="26.7">1</text>
<text x="229.4" y="27.9">1</text>
<text x="104.9" y="31.7">8</text>
<text x="229.4" y="30.5">2</text>
<text x="229.4" y="35.6">5</text>
<text x="251" y="31.7">4</text>
<text x="82.1" y="36.8">5</text>
<text x="91.2" y="41.4" transform="rotate(-90 91.2 41.4)">6</text>
<text x="93.7" y="41.4" transform="rotate(-90 93.7 41.4)">9</text>
<text x="104.9" y="36.8">4</text>
<text x="229.4" y="39.4">6</text>
<text x="229.4" y="41.9">7</text>
<text x="250.5" y="41.9">10</text>
<text x="251" y="36.8">8</text>
<text x="251" y="39.4">9</text>
<text x="229.4" y="47">3</text>
<text x="35.7" y="68.6">1</text>
<text x="35.7" y="71.1">2</text>
<text x="229.4" y="66">1</text>
<text x="229.4" y="68.6">2</text>
<text x="251" y="69.8">4</text>
<text x="35.7" y="73.7">3</text>
<text x="35.7" y="76.2">4</text>
<text x="229.4" y="73.7">5</text>
<text x="229.4" y="77.5">6</text>
<text x="251" y="74.9">8</text>
<text x="251" y="77.5">9</text>
<text x="35.7" y="78.7">5</text>
<text x="35.7" y="81.3">6</text>
<text x="35.7" y="83.8">7</text>
<text x="229.4" y="80">7</text>
<text x="250.5" y="80">10</text>
<text x="275.7" y="78.7">1</text>
<text x="275.7" y="81.3">2</text>
<text x="275.7" y="83.8">3</text>
<text x="35.7" y="86.4">8</text>
<text x="35.7" y="88.9">9</text>
<text x="93.5" y="86.4">1</text>
<text x="93.5" y="88.9">2</text>
<text x="126" y="88.9">39</text>
<text x="126" y="86.4">40</text>
<text x="229.4" y="85.1">3</text>
<text x="275.7" y="86.4">4</text>
<text x="275.7" y="88.9">5</text>
<text x="35.2" y="91.4">10</text>
<text x="35.2" y="94">11</text>
<text x="93.5" y="94">4</text>
<text x="126" y="94">37</text>
<text x="275.7" y="91.4">6</text>
<text x="275.7" y="94">7</text>
<text x="35.2" y="96.5">12</text>
<text x="35.2" y="99.1">13</text>
<text x="35.2" y="101.6">14</text>
<text x="93.5" y="96.5">5</text>
<text x="93.5" y="99.1">6</text>
<text x="93.5" y="101.6">7</text>
<text x="126" y="101.6">34</text>
<text x="126" y="99.1">35</text>
<text x="126" y="96.5">36</text>
<text x="275.2" y="101.6">10</text>
<text x="275.7" y="96.5">8</text>
<text x="275.7" y="99.1">9</text>
<text x="35.2" y="104.1">15</text>
<text x="93.5" y="106.7">9</text>
<text x="126" y="106.7">32</text>
<text x="126" y="104.1">33</text>
<text x="189" y="107.4" transform="rotate(-90 189 107.4)">8</text>
<text x="229.4" y="102.9">1</text>
<text x="229.4" y="105.4">2</text>
<text x="251" y="106.7">4</text>
<text x="275.2" y="104.1">11</text>
<text x="275.2" y="106.7">12</text>
<text x="93" y="109.2">10</text>
<text x="93" y="111.8">11</text>
<text x="126" y="111.8">30</text>
<text x="126" y="109.2">31</text>
<text x="179.8" y="113">2</text>
<text x="229.4" y="110.5">5</text>
<text x="251" y="111.8">8</text>
<text x="275.2" y="109.2">13</text>
<text x="275.2" y="111.8">14</text>
<text x="93" y="114.3">12</text>
<text x="93" y="119.4">14</text>
<text x="126" y="119.4">27</text>
<text x="126" y="114.3">29</text>
<text x="179.4" y="118.1">10</text>
<text x="197.6" y="115.6">4</text>
<text x="197.6" y="118.1">5</text>
<text x="229.4" y="114.3">6</text>
<text x="229.4" y="116.8">7</text>
<text x="250.5" y="116.8">10</text>
<text x="251" y="114.3">9</text>
<text x="275.2" y="114.3">15</text>
<text x="28.2" y="121.4" transform="rotate(-90 28.2 121.4)">1</text>
<text x="34.4" y="123.2">1</text>
<text x="34.4" y="125.7">2</text>
<text x="93" y="121.9">15</text>
<text x="93" y="124.5">16</text>
<text x="126" y="124.5">25</text>
<text x="126" y="121.9">26</text>
<text x="179.8" y="123.2">1</text>
<text x="179.8" y="120.6">9</text>
<text x="197.6" y="120.6">6</text>
<text x="197.6" y="123.2">7</text>
<text x="229.4" y="121.9">3</text>
<text x="28.2" y="126.5" transform="rotate(-90 28.2 126.5)">2</text>
<text x="34.4" y="128.3">3</text>
<text x="34.4" y="130.8">4</text>
<text x="93" y="127">17</text>
<text x="126" y="127">24</text>
<text x="189" y="127.7" transform="rotate(-90 189 127.7)">3</text>
<text x="34.4" y="133.3">5</text>
<text x="34.4" y="135.9">6</text>
<text x="93" y="132.1">19</text>
<text x="93" y="134.6">20</text>
<text x="126" y="134.6">21</text>
<text x="126" y="132.1">22</text>
<text x="107.7" y="139.7" transform="rotate(-90 107.7 139.7)">41</text>
<text x="110.2" y="139.7" transform="rotate(-90 110.2 139.7)">42</text>
<text x="112.8" y="139.7" transform="rotate(-90 112.8 139.7)">43</text>
<text x="229.4" y="139.7">1</text>
<text x="229.4" y="142.2">2</text>
<text x="251" y="143.5">4</text>
<text x="229.4" y="147.3">5</text>
<text x="251" y="148.6">8</text>
<text x="34.4" y="151.1">1</text>
<text x="34.4" y="153.7">2</text>
<text x="229.4" y="151.1">6</text>
<text x="229.4" y="153.7">7</text>
<text x="250.5" y="153.7">10</text>
<text x="251" y="151.1">9</text>
<text x="34.4" y="156.2">3</text>
<text x="34.4" y="158.7">4</text>
<text x="229.4" y="158.7">3</text>
<text x="125.2" y="174">2</text>
<text x="139.4" y="170.9" transform="rotate(-90 139.4 170.9)">1</text>
<text x="153.2" y="174">6</text>
<text x="125.2" y="176.5">3</text>
<text x="125.2" y="179.1">4</text>
<text x="153.2" y="176.5">7</text>
<text x="153.2" y="179.1">8</text>
<text x="125.2" y="181.6">5</text>
<text x="153.2" y="181.6">9</text>
<text x="139.4" y="186.7" transform="rotate(-90 139.4 186.7)">10</text>
</g>
<g font-size="1.8" fill="#0000c2">
<text x="171.4" y="30.4">3A max</text>
<text x="75.5" y="88.2">UART0</text>
<text x="77.5" y="95.1">I2C1</text>
<text x="139.7" y="130.7">SPI0</text>
<text x="156.2" y="131.2">max 400kHz I2C</text>
<text x="156.2" y="133.2">addr = 0x48</text>
<text x="43.2" y="163">Vin: 3.3V - 5V</text>
<text x="43.2" y="165">Vdrive: 10.9V-16V</text>
<text x="81.3" y="191.4">max 400kHz I2C</text>
<text x="81.3" y="193.4">min 130us/ch set time</text>
<text x="81.3" y="195.5">addr = 0x60</text>
</g>
<g font-size="1.8" fill="#0f0f0f">
<text x="219.7" y="35.5">CH1_LVL</text>
<text x="253.6" y="31.6">CH1_SENSE</text>
<text x="68.6" y="36.7">REG_EN</text>
<text x="219.7" y="39.3">CH1_PA</text>
<text x="219.7" y="41.8">CH1_PB</text>
<text x="253.6" y="69.7">CH2_SENSE</text>
<text x="25.4" y="76.1">MISO</text>
<text x="219.7" y="77.4">CH2_PA</text>
<text x="219.7" y="73.6">CH2_LVL</text>
<text x="25.4" y="81.2">SCK</text>
<text x="25.4" y="78.6">~{CS}</text>
<text x="25.4" y="83.7">MOSI</text>
<text x="219.7" y="79.9">CH2_PB</text>
<text x="25.4" y="86.3">~{INT}</text>
<text x="82.5" y="86.3">TXD0</text>
<text x="82.5" y="88.8">RXD0</text>
<text x="25.4" y="93.9">IO1</text>
<text x="25.4" y="91.3">IO0</text>
<text x="82.5" y="93.9">SDA_PER</text>
<text x="25.4" y="101.5">ADC1</text>
<text x="25.4" y="99">ADC0</text>
<text x="25.4" y="96.4">IO2</text>
<text x="82.5" y="101.5">~{INT}</text>
<text x="82.5" y="99">~{LDAC}</text>
<text x="82.5" y="96.4">SCL_PER</text>
<text x="133.6" y="101.5">ADC2</text>
<text x="25.4" y="104">ADC2</text>
<text x="82.5" y="106.6">CH4_PB</text>
<text x="133.6" y="106.6">ADC1</text>
<text x="253.6" y="106.6">CH3_SENSE</text>
<text x="82.5" y="109.1">CH4_PA</text>
<text x="82.5" y="111.7">CH3_PB</text>
<text x="133.6" y="109.1">ADC0</text>
<text x="219.7" y="110.4">CH3_LVL</text>
<text x="82.5" y="119.3">CH2_PB</text>
<text x="82.5" y="114.2">CH3_PA</text>
<text x="135.6" y="119.3">IO1</text>
<text x="135.6" y="114.2">IO2</text>
<text x="163.8" y="118">SCL_PER</text>
<text x="201.6" y="118">CH2_SENSE</text>
<text x="201.6" y="115.5">CH1_SENSE</text>
<text x="219.7" y="116.7">CH3_PB</text>
<text x="219.7" y="114.2">CH3_PA</text>
<text x="68.2" y="123" transform="rotate(-90 68.2 123)">LED_OK</text>
<text x="82.5" y="121.8">CH2_PA</text>
<text x="82.5" y="124.4">CH1_PB</text>
<text x="133.9" y="124.4">MISO</text>
<text x="135.6" y="121.8">IO0</text>
<text x="163.8" y="120.5">SDA_PER</text>
<text x="201.6" y="120.5">CH3_SENSE</text>
<text x="201.6" y="123.1">CH4_SENSE</text>
<text x="22.9" y="130.7">RXD0</text>
<text x="82.5" y="132">REG_EN</text>
<text x="82.5" y="126.9">CH1_PA</text>
<text x="134.6" y="132">~{CS}</text>
<text x="134.7" y="126.9">SCK</text>
<text x="22.9" y="133.2">TXD0</text>
<text x="82.5" y="134.5">LED_OK</text>
<text x="133.9" y="134.5">MOSI</text>
<text x="253.6" y="143.4">CH4_SENSE</text>
<text x="219.7" y="147.2">CH4_LVL</text>
<text x="219.7" y="151">CH4_PA</text>
<text x="219.7" y="153.6">CH4_PB</text>
<text x="105.4" y="173.9">SCL_PER</text>
<text x="157.2" y="173.9">CH1_LVL</text>
<text x="105.4" y="176.4">SDA_PER</text>
<text x="105.4" y="179">~{LDAC}</text>
<text x="157.2" y="176.4">CH2_LVL</text>
<text x="157.2" y="179">CH3_LVL</text>
<text x="157.2" y="181.5">CH4_LVL</text>
<text x="22.5" y="195.8" transform="rotate(-90 22.5 195.8)">SCL_PER</text>
<text x="31.4" y="195.8" transform="rotate(-90 31.4 195.8)">SDA_PER</text>
<text x="51.7" y="195.8" transform="rotate(-90 51.7 195.8)">~{INT}</text>
</g>
<g font-size="1.4" fill="#0000c2">
<text x="243.8" y="20.3">Plug-in Output Modules</text>
<text x="196.8" y="50.8">(Blue)</text>
<text x="14" y="54.5">Vin = 10.9V - 17V</text>
<text x="14" y="56.1">Vout = 9V</text>
<text x="14" y="57.7">Iout = 3A</text>
<text x="14" y="59.3">f = 500kHz</text>
<text x="14" y="60.9">Vout_ripple = max. 17mV</text>
<text x="40.6" y="135.2">Note: VIN could be +5V</text>
<text x="40.6" y="136.8">when using SPWR jumper</text>
<text x="40.6" y="138.4">(See J3)</text>
<text x="72.4" y="142.2">(Green)</text>
</g>
</svg>
